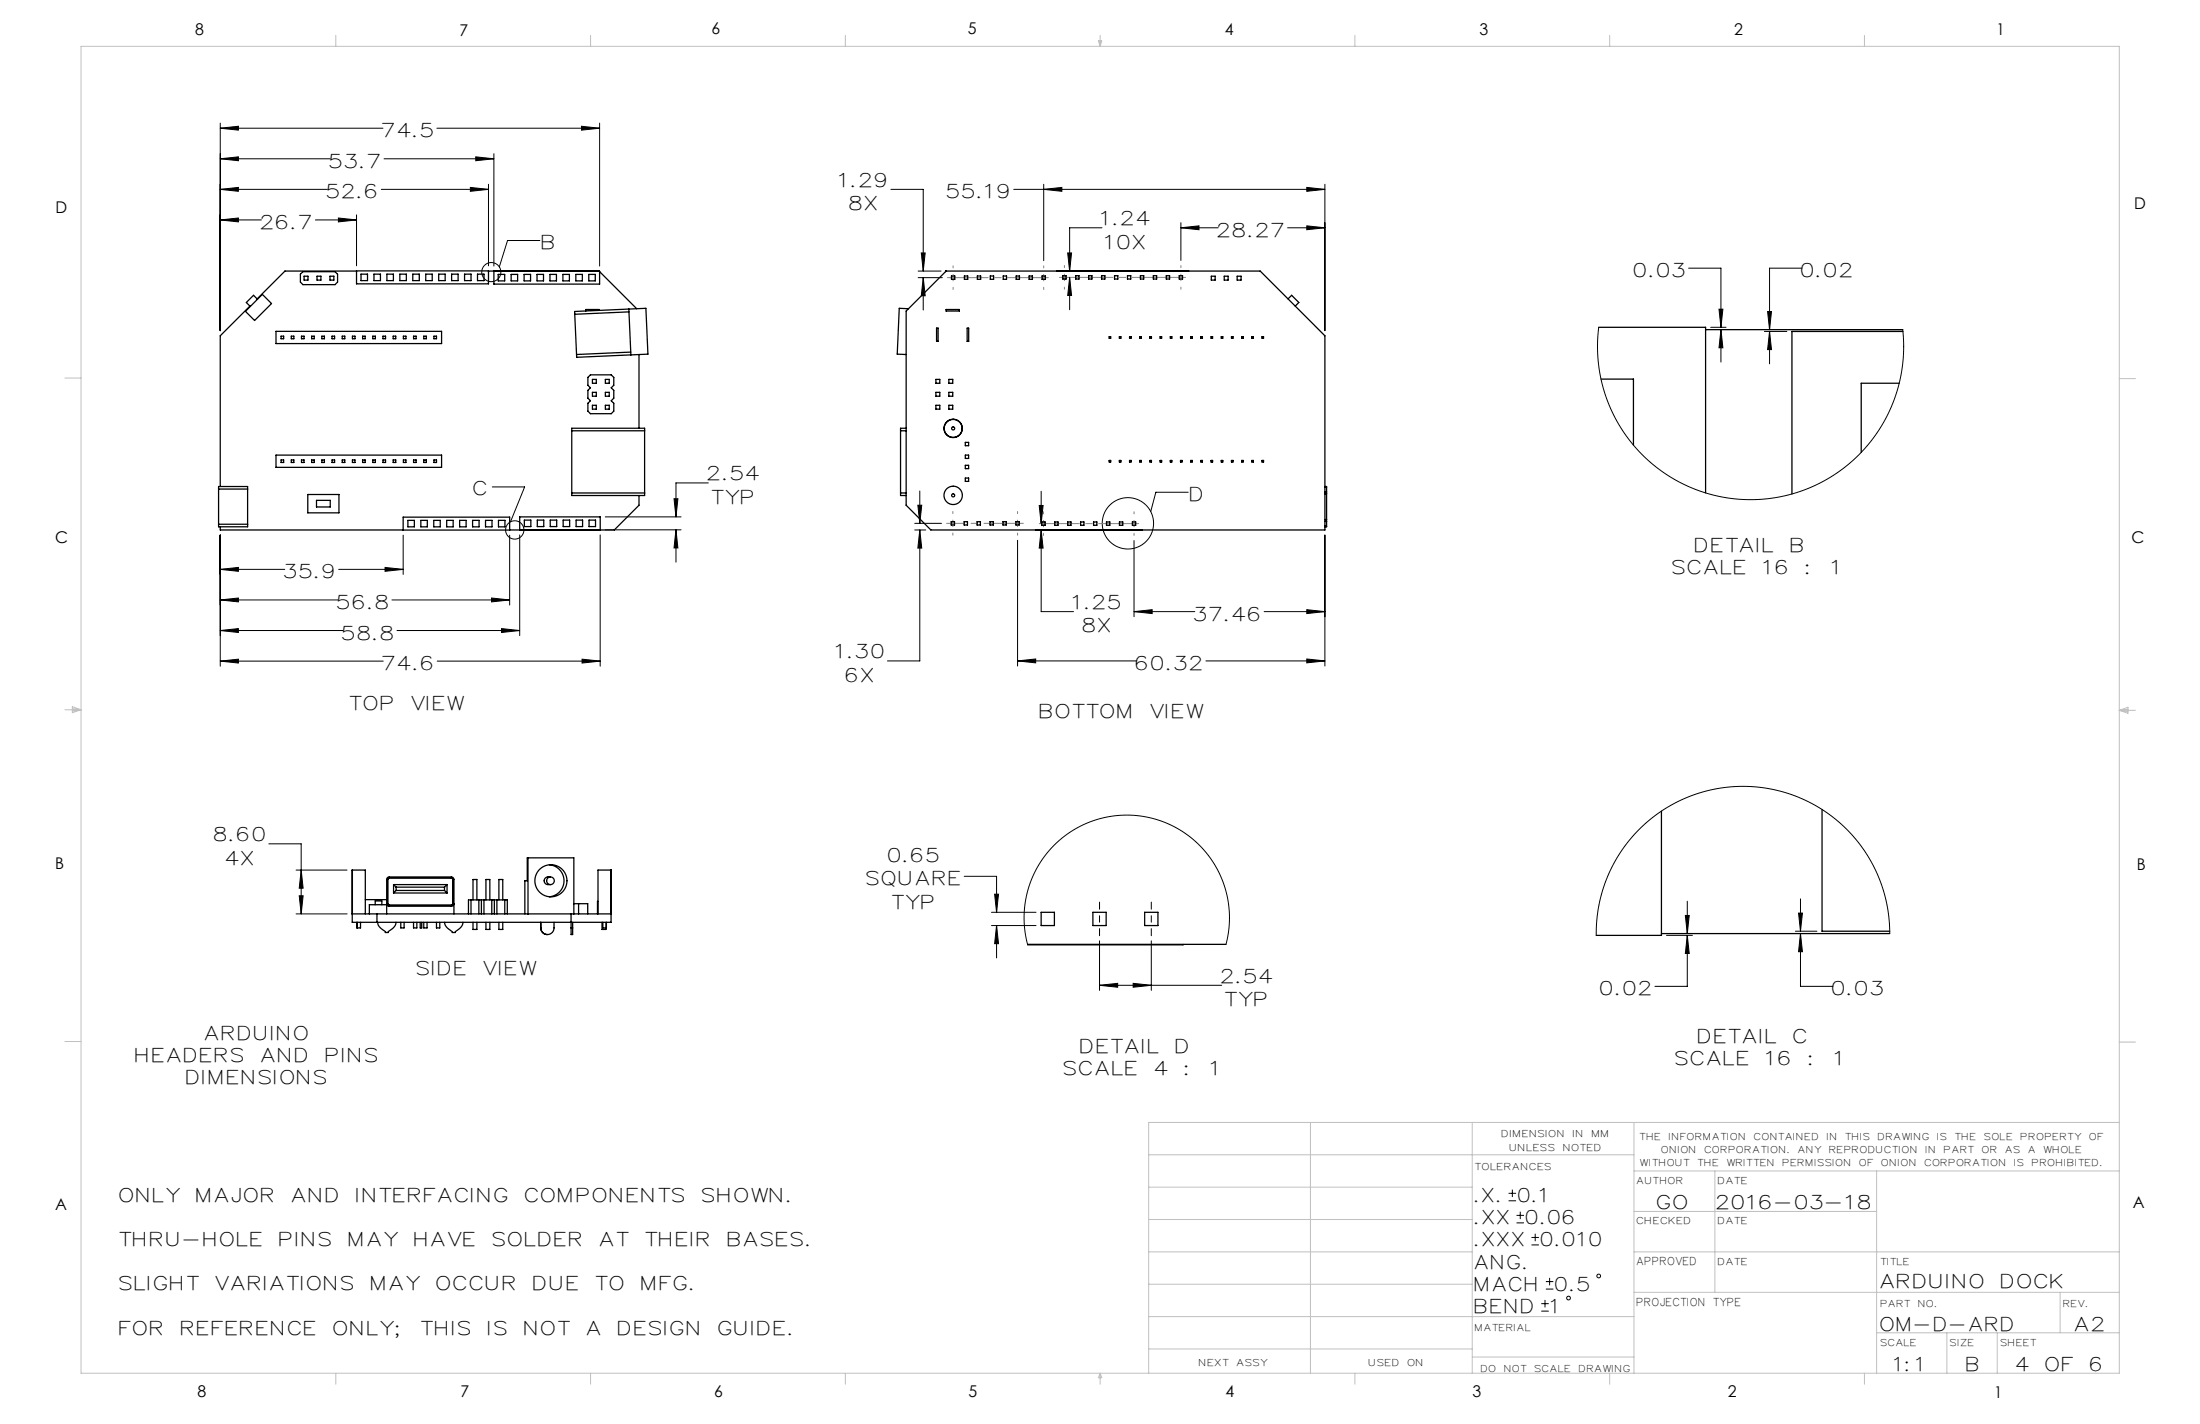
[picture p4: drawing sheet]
<svg xmlns="http://www.w3.org/2000/svg" width="432mm" height="279mm" viewBox="0 0 432 279" stroke-linecap="round" stroke-linejoin="round" font-family="sans-serif">
<g fill="none" stroke="#000" stroke-width=".2">
<path d="M43.2 37.2l3.6-.4v.7zM43.2 31.2l3.6-.4v.7zM43.2 25.2l3.6-.4v.7zM43.2 24.2v40.7M43.2 37.2h21.1M43.2 31.2h21.6M43.2 25.2h32M74.8 37.2h21.1M75.4 31.2h21.5M85.8 25.2h31.9M92.3 36.8l3.6 .4-3.6 .3zM93.4 30.8l3.5 .4-3.5 .3z"/>
<path d="M95.9 36.2v16M96.9 30.2v22M114.1 24.8l3.6 .4-3.6 .3zM117.7 24.2v28M174.9 37.2h6.3v16M199 37.2h61M204.9 37.2l3.5-.4v.7zM204.9 36.2v15M256.5 36.8l3.5 .4-3.5 .3zM260 36.2v28.7M43.2 43.2l3.6-.4v.7zM43.2 43.2h8.1"/>
<path d="M61.9 43.2h8.1M66.4 42.8l3.6 .4-3.6 .3zM70 42.2v10M106 47.2h-6.4l-1.6 5.2M180.2 54.5h4.8M180.2 53.2h4.5M180.8 49.6h.8l-.4 3.6zM181.2 54.5l.4 3.5h-.8zM181.2 54.5v6.3M209.6 49.6h.7l-.4 3.6zM209.9 54.4l.4 3.6h-.7zM209.9 54.4v6.4"/>
<path d="M216.3 44.7h-6.4v8.5M231.8 44.7l3.5-.4v.8zM231.8 43.7v7.4M231.8 44.7h7.3M252.7 44.7h7.3M256.5 44.3l3.5 .4-3.5 .4zM331.4 52.6h6.4v11.6M353.7 52.6h-6.4v12.1M313.8 64.2a30 30 0 0 0 29.6 33.8 30 30 0 0 0 30.1-33.3M335.8 64.2h3M337.4 60.7h.8l-.4 3.5zM337.8 64.7l.4 3.5h-.8z"/>
<path d="M337.8 64.7v6.3M346.3 65h4.4M346.9 61.1h.8l-.4 3.6zM347.3 65l.4 3.6h-.8zM347.3 65v6.4M96.6 95.5h6.4l-2.8 6.9M132.3 97.9h.8l-.4 3.5zM139 94.8h-6.3v6.6M180.1 99.1h.8l-.4 3.6zM180.5 96.3v6.4M204 99.2h.7l-.4 3.5zM204.3 96.4v6.3"/>
<path d="M233.2 96.6h-6.3l-1 3.8M43.2 111.7l3.6-.4v.8zM43.2 117.7l3.6-.4v.8zM43.2 105v25.7M43.2 111.7h12.7M43.2 117.7h23.1M66.5 111.7h12.6M75.6 111.3l3.5 .4-3.5 .4zM76.9 117.7h23.1M79.1 105v7.7M96.5 117.3l3.5 .4-3.5 .4zM100 105v13.7"/>
<path d="M102 105v19.7M117.8 105v25.7M118.8 101.4h14.9M118.8 104h14.9M132.7 104l.4 3.5h-.8zM132.7 104v6.3M179.5 104h2.2M179.5 102.7h5.3M180.5 104l.4 3.5h-.8zM180.5 104v25.7h-6.3M199.7 106v24.7M204.3 104l.4 3.5h-.7z"/>
<path d="M204.3 104v16h6.4M222.6 106.1v14.9M256.5 119.6l3.5 .4-3.5 .4zM260 105v25.7M43.2 123.7l3.6-.4v.8zM43.2 129.7l3.6-.4v.8zM43.2 123.7h24.1M43.2 129.7h32M77.9 123.7h24.1M85.8 129.7h32M98.4 123.3l3.6 .4-3.6 .4zM114.2 129.3l3.6 .4-3.6 .4z"/>
<path d="M199.7 129.7l3.6-.4v.8zM199.7 129.7h23.4M222.6 120l3.5-.4v.8zM222.6 120h11.9M236.7 129.7h23.3M248.1 120h11.9M256.5 129.3l3.5 .4-3.5 .4zM52.8 165.6h6.3v13.7M58.1 170.7h10M58.1 179.3h10M58.7 175.8h.8l-.4 3.5zM59.1 170.7l.4 3.6h-.8z"/>
<path d="M189.2 171.9h6.4v7.1M194.6 179h8.7M195.2 175.4h.8l-.4 3.6zM330.8 179.6h.7l-.3 3.6zM331.2 176.8v6.4M353 179.2h.8l-.4 3.5zM353.4 176.4v6.3M194.6 181.6h8.7M195.6 181.6l.4 3.6h-.8zM195.6 181.6v6.4M215.8 193.3l3.6-.4v.8zM215.8 184.6v9.7"/>
<path d="M215.8 193.3h24M222.4 192.9l3.6 .4-3.6 .4zM226 184.6v9.7M240.6 185.3l.5-2.3 .2-2.3-.1-2.2-.3-2.3-.6-2.3-.8-2.2-1.1-2-1.3-2-1.5-1.7-1.6-1.5-1.9-1.4-2-1.1-2.2-.9-2.2-.7-2.3-.3-2.4-.2-2.3 .2-2.3 .4-2.2 .7-2.2 .9-1.8 1.1-1.9 1.4-1.7 1.6-1.5 1.7-1.3 2-1.1 2.1-.8 2.1-.5 2.1-.3 2.3-.1 2.4 .2 2.3 .5 2.2M327.1 183.5h5.1M331.2 183.5l.3 3.6h-.7zM331.2 183.5v10h-6.4M352.4 182.7h4.2M353.4 183.2l.4 3.5h-.8zM353.4 183.2v10.3h6.3M370.9 183.2a28.8 28.8 0 0 0-29-28.9 28.8 28.8 0 0 0-28.6 29.2M296.1 235.6h1.5"/>
<path d="M296.1 234.1h1.5M296.8 233.4v1.5M297.7 239.9h1.4M297.7 238.5h1.4M298.4 237.7v1.5M300.6 244.3h1.5M300.6 242.8h1.5M301.3 242.1v1.4M302.5 257.3h1.5M302.5 255.8h1.5M303.2 255.1v1.4M303.4 252.9h1.5"/>
<path d="M303.4 251.5h1.5M304.1 250.7v1.5"/>
<circle cx="96.4" cy="53.4" r="1.88"/>
<circle cx="101" cy="104" r="1.8"/>
<circle cx="221.4" cy="102.7" r="5"/>
<circle cx="307.9" cy="254.7" r=".37"/>
<circle cx="313.8" cy="250.4" r=".37"/>
</g>
<path d="M215.8 183.6v-6.6M226 183.6v-6.6" fill="none" stroke="#000" stroke-width=".2" stroke-dasharray="15.2 1.3 1.3 1.3" stroke-dashoffset="13.8"/>
<path d="M187.1 52.2v4.6M204.9 52.2v4.6M208.9 52.1v4.7M231.8 52.1v4.7M187 100.4v4.6M199.7 100.4v4.6M204.8 105.1v-4.7M222.6 105.1v-4.7" fill="none" stroke="#808080" stroke-width=".2" stroke-dasharray="15.2 1.3 1.3 1.3" stroke-dashoffset="14.8"/>
<path d="M205.8 54.5h-19.8" fill="none" stroke="#808080" stroke-width=".2" stroke-dasharray="15.2 1.3 1.3 1.3" stroke-dashoffset="7.2"/>
<path d="M204 102.7h19.5" fill="none" stroke="#808080" stroke-width=".2" stroke-dasharray="15.2 1.3 1.3 1.3" stroke-dashoffset="7.4"/>
<path d="M200.8 102.7h-15" fill="none" stroke="#808080" stroke-width=".2" stroke-dasharray="15.2 1.3 1.3 1.3" stroke-dashoffset="7.5"/>
<path d="M232.7 54.4h-24.8" fill="none" stroke="#808080" stroke-width=".2" stroke-dasharray="15.2 1.3 1.3 1.3" stroke-dashoffset="4.8"/>
<g fill="none" stroke="#c0c0c0" stroke-width=".2">
<path d="M15.9 9.1h400.1v260.3h-400.1zM65.9 6.9v2.2M115.9 6.9v2.2M165.9 6.9v2.2M215.6 8h.6l-.3 1.1zM215.7 8l.2 1.1M215.9 6.9v2.2M216 8l-.1 1.1M265.9 6.9v2.2M315.9 6.9v2.2M365.9 6.9v2.2M12.7 74.2h3.2"/>
<path d="M416 74.3h3.1M12.7 139.3h3.2M14.2 139l1.7 .3M14.2 138.7l1.7 .6-1.7 .5zM15.9 139.3l-1.7 .2M416 139.4h3.1M416 139.4l1.7-.6v1.1zM416 139.4l1.7 .2M417.7 139.1l-1.7 .3M12.7 204.4h3.2M416 204.5h3.1M225.5 226.6h95.2"/>
<path d="M225.5 239.3h63.5M225.5 232.9h63.5M257.2 220.2v49.2M289 220.2v49.2M320.7 220.2v49.2M320.7 237.7h47.6M320.7 229.8h95.3M336.6 229.8v23.8M368.3 229.8v39.6M416 220.2h-190.5v49.2M225.5 258.3h95.2M225.5 245.6h63.5"/>
<path d="M225.5 252h63.5M320.7 253.6h95.3M320.7 245.6h95.3M404.3 253.6v7.9M65.9 269.4v2.2M115.9 269.4v2.2M165.9 269.4v2.2M215.9 269.4v2.2M215.9 269.4l.3 .9h-.6zM225.5 264.7h63.5M265.9 269.4v2.2M289 266.3h31.7"/>
<path d="M315.9 269.4v2.2M365.9 269.4v2.2M368.3 261.5h47.7M382.1 261.5v7.9M392 261.5v7.9"/>
</g>
<path d="M43.2 111.7l3.6-.4v.8zM75.6 111.3l3.5 .4-3.5 .4zM43.2 117.7l3.6-.4v.8zM96.5 117.3l3.5 .4-3.5 .4zM43.2 123.7l3.6-.4v.8zM98.4 123.3l3.6 .4-3.6 .4zM43.2 129.7l3.6-.4v.8zM114.2 129.3l3.6 .4-3.6 .4zM43.2 43.2l3.6-.4v.7zM66.4 42.8l3.6 .4-3.6 .3zM43.2 37.2l3.6-.4v.7zM92.3 36.8l3.6 .4-3.6 .3zM43.2 31.2l3.6-.4v.7zM93.4 30.8l3.5 .4-3.5 .3zM43.2 25.2l3.6-.4v.7zM114.1 24.8l3.6 .4-3.6 .3zM132.3 97.9h.8l-.4 3.5zM132.7 104l.4 3.5h-.8zM256.5 119.6l3.5 .4-3.5 .4zM222.6 120l3.5-.4v.8zM256.5 129.3l3.5 .4-3.5 .4zM199.7 129.7l3.6-.4v.8zM231.8 44.7l3.5-.4v.8zM256.5 44.3l3.5 .4-3.5 .4zM204.9 37.2l3.5-.4v.7zM256.5 36.8l3.5 .4-3.5 .3zM181.2 54.5l.4 3.5h-.8zM180.8 49.6h.8l-.4 3.6zM209.9 54.4l.4 3.6h-.7zM209.6 49.6h.7l-.4 3.6zM180.1 99.1h.8l-.4 3.6zM180.5 104l.4 3.5h-.8zM204 99.2h.7l-.4 3.5zM204.3 104l.4 3.5h-.7zM331.2 183.5l.3 3.6h-.7zM330.8 179.6h.7l-.3 3.6zM353.4 183.2l.4 3.5h-.8zM353 179.2h.8l-.4 3.5zM337.4 60.7h.8l-.4 3.5zM337.8 64.7l.4 3.5h-.8zM346.9 61.1h.8l-.4 3.6zM347.3 65l.4 3.6h-.8zM195.2 175.4h.8l-.4 3.6zM195.6 181.6l.4 3.6h-.8zM215.8 193.3l3.6-.4v.8zM222.4 192.9l3.6 .4-3.6 .4zM59.1 170.7l.4 3.6h-.8zM58.7 175.8h.8l-.4 3.5z" fill="#000"/>
<g fill="none" stroke="#000" stroke-width=".25">
<path d="M50.5 58.7l-.7-.8-1.5 1.5 .8 .7M51.5 57.8l1.8 1.8-3.3 3.3-1.8-1.8zM59 53.8l.5-.5h6.3l.5 .5v1.5l-.5 .5h-6.3l-.5-.5zM59.7 54.2h.7v.8h-.7zM62.2 54.2h.8v.8h-.8zM64.8 54.2h.7v.8h-.7zM70 53.2h-14.1l-5.4 5.4M70 53.2h25.9v2.5h-25.9zM70.9 53.8h1.2v1.3h-1.2zM73.4 53.8h1.3v1.3h-1.3zM75.9 53.8h1.3v1.3h-1.3zM78.5 53.8h1.3v1.3h-1.3z"/>
<path d="M81 53.8h1.3v1.3h-1.3zM83.6 53.8h1.2v1.3h-1.2zM86.1 53.8h1.3v1.3h-1.3zM88.6 53.8h1.3v1.3h-1.3zM91.2 53.8h1.3v1.3h-1.3zM93.7 53.8h1.3v1.3h-1.3zM95.9 53.2h21.8v2.5h-20.8v-2.5M97.8 53.8h1.3v1.3h-1.3zM100.3 53.8h1.3v1.3h-1.3zM102.9 53.8h1.2v1.3h-1.2zM105.4 53.8h1.3v1.3h-1.3zM107.9 53.8h1.3v1.3h-1.3z"/>
<path d="M110.5 53.8h1.3v1.3h-1.3zM113 53.8h1.3v1.3h-1.3zM115.6 53.8h1.2v1.3h-1.2zM117.6 53.2h.1M117.7 53.3l7.3 7.3M185.7 53.2l-7.8 7.8v38.1l4.8 4.9h77.3v-38.1l-12.7-12.7-61.7 .1M186.7 54.2h.7v.6h-.7zM189.3 54.2h.6v.6h-.6zM191.8 54.2h.7v.6h-.7zM194.4 54.2h.6v.6h-.6zM196.9 54.2h.7v.6h-.7zM199.4 54.2h.7v.6h-.7z"/>
<path d="M202 54.2h.6v.6h-.6zM204.5 54.2h.7v.6h-.7zM207.4 53.2h25.9M208.6 54.1h.6v.7h-.6zM211.1 54.1h.7v.7h-.7zM213.7 54.1h.6v.7h-.6zM216.2 54.1h.7v.7h-.7zM218.8 54.1h.6v.7h-.6zM221.3 54.1h.6v.7h-.6zM223.8 54.1h.7v.7h-.7zM226.4 54.1h.6v.7h-.6zM228.9 54.1h.7v.7h-.7z"/>
<path d="M231.5 54.1h.6v.7h-.6zM237.7 54.2h.8v.8h-.8zM240.3 54.2h.7v.8h-.7zM242.8 54.2h.8v.8h-.8zM252.8 58.6l.7-.7 1.4 1.5-.7 .7M49.1 60.1l-5.9 5.8v29.6M54.2 65h32.5v2.4h-32.5zM55.2 66h.5v.5h-.5zM57.2 66h.5v.5h-.5zM59.2 66h.5v.5h-.5zM61.2 66h.5v.5h-.5zM63.2 66h.5v.5h-.5z"/>
<path d="M65.2 66h.5v.5h-.5zM67.2 66h.5v.5h-.5zM69.2 66h.5v.5h-.5zM71.2 66h.5v.5h-.5zM73.2 66h.5v.5h-.5zM75.2 66h.5v.5h-.5zM77.2 66h.5v.5h-.5zM79.2 66h.5v.5h-.5zM81.2 66h.5v.5h-.5zM83.2 66h.5v.5h-.5zM85.2 66h.5v.5h-.5zM112.8 61.7l.4 7.9"/>
<path d="M112.8 61.7v-.6l14-.6 .4 9-14 .6v-.5M115.9 73.6h4.1l.5 .5v1.5l-.5 .5 .5 .5v1.5l-.5 .5 .5 .5v1.6l-.5 .5h-4.1l-.5-.5v-1.6l.5-.5-.5-.5v-1.5l.5-.5-.5-.5v-1.5zM116.3 79.5h.7v.8h-.7zM116.3 74.4h.7v.8h-.7zM116.3 77h.7v.7h-.7zM117.6 60.9v-.2h-2.6v.3M118.8 79.5h.8v.8h-.8zM118.8 74.4h.8v.8h-.8zM118.8 77h.8v.7h-.8zM123.4 60.6l.4 9M123.4 61.2l-10.6 .5M123.8 69.1l-10.6 .5"/>
<path d="M125.4 69.6v14.4M178.3 60.6l-1.8-.1-.4 9 1.8 .1M183.7 79.5h.8v.8h-.8zM183.7 77h.8v.7h-.8zM183.7 74.4h.8v.8h-.8zM183.8 64.4h.3v2.6h-.3zM185.7 60.7h2.6v.3h-2.6zM186.2 79.5h.8v.8h-.8zM186.2 77h.8v.7h-.8zM186.2 74.4h.8v.8h-.8zM189.8 64.4h.3v2.6h-.3zM217.7 66.1h.3v.3h-.3z"/>
<path d="M219.7 66.1h.3v.3h-.3zM221.7 66.1h.3v.3h-.3zM223.7 66.1h.3v.3h-.3zM225.7 66.1h.3v.3h-.3zM227.7 66.1h.3v.3h-.3zM229.7 66.1h.3v.3h-.3zM231.7 66.1h.3v.3h-.3zM233.7 66.1h.3v.3h-.3zM235.7 66.1h.3v.3h-.3zM237.7 66.1h.3v.3h-.3zM239.7 66.1h.3v.3h-.3zM241.7 66.1h.3v.3h-.3z"/>
<path d="M243.7 66.1h.3v.3h-.3zM245.7 66.1h.3v.3h-.3zM247.7 66.1h.3v.3h-.3zM313.8 64.2h21v32.5M314.2 74.4h6.4v12.9M334.8 64.7h38.7M372.8 75.2h-7.5v13.6M373.5 65h-21.8v31.9M42.9 96v-.5h5.7v.5M42.9 96h5.7M42.9 96v6.9M48.6 96v6.9"/>
<path d="M54.2 89.3h32.5v2.4h-32.5zM55.2 90.2h.5v.5h-.5zM57.2 90.2h.5v.5h-.5zM59.2 90.2h.5v.5h-.5zM60.4 97h6.1v3.6h-6.1zM61.2 90.2h.5v.5h-.5zM62.1 98.2h2.7v1.3h-2.7zM63.2 90.2h.5v.5h-.5zM65.2 90.2h.5v.5h-.5zM67.2 90.2h.5v.5h-.5zM69.2 90.2h.5v.5h-.5zM71.2 90.2h.5v.5h-.5z"/>
<path d="M73.2 90.2h.5v.5h-.5zM75.2 90.2h.5v.5h-.5zM77.2 90.2h.5v.5h-.5zM79.2 90.2h.5v.5h-.5zM81.2 90.2h.5v.5h-.5zM83.2 90.2h.5v.5h-.5zM85.2 90.2h.5v.5h-.5zM112.2 84.5v-.5h14.3v.5M112.2 96.7v.5h14.3v-.5M112.2 84.5h14.3M112.2 96.7h14.3M112.2 84.5v12.2"/>
<path d="M125.4 97.2v1.9l-4.8 4.9h-20.6M126.5 84.5v12.2M176.8 96.7v.5h1.1M176.8 84.5h1.1M176.8 96.7h1.1M176.8 84.5v12.2M177.9 84h-1.1v.5M189.5 89.3h.6v.7h-.6zM189.5 86.8h.6v.7h-.6zM189.5 91.3h.6v.7h-.6zM189.5 93.8h.6v.7h-.6zM217.7 90.3h.3v.3h-.3z"/>
<path d="M219.7 90.3h.3v.3h-.3zM221.7 90.3h.3v.3h-.3zM223.7 90.3h.3v.3h-.3zM225.7 90.3h.3v.3h-.3zM227.7 90.3h.3v.3h-.3zM229.7 90.3h.3v.3h-.3zM231.7 90.3h.3v.3h-.3zM233.7 90.3h.3v.3h-.3zM235.7 90.3h.3v.3h-.3zM237.7 90.3h.3v.3h-.3zM239.7 90.3h.3v.3h-.3zM241.7 90.3h.3v.3h-.3z"/>
<path d="M243.7 90.3h.3v.3h-.3zM245.7 90.3h.3v.3h-.3zM247.7 90.3h.3v.3h-.3zM260 95.5h.4v.1M260 96.5h.4M260 96.9h.4M260 95.6h.4M260.4 96.5v.4M260.4 95.6v.9M260.4 96.9v5M42.9 102.9v.5h5.7v-.5M42.9 102.9h5.7"/>
<path d="M43.2 103.4v.6h35.9M79.1 101.5h20.9v2.5h-20.9zM80.1 102.1h1.2v1.3h-1.2zM82.6 102.1h1.3v1.3h-1.3zM85.1 102.1h1.3v1.3h-1.3zM87.7 102.1h1.2v1.3h-1.2zM90.2 102.1h1.3v1.3h-1.3zM92.8 102.1h1.2v1.3h-1.2zM95.3 102.1h1.3v1.3h-1.3zM97.8 102.1h1.3v1.3h-1.3zM102 104v-2.6h15.8v2.6M102.9 102.1h1.3v1.2h-1.3z"/>
<path d="M105.5 102.1h1.2v1.2h-1.2zM108 102.1h1.3v1.2h-1.3zM110.5 102.1h1.3v1.2h-1.3zM113.1 102.1h1.2v1.2h-1.2zM115.6 102.1h1.3v1.2h-1.3zM186.7 102.4h.6v.6h-.6zM189.2 102.4h.7v.6h-.7zM191.8 102.4h.6v.6h-.6zM194.3 102.4h.7v.6h-.7zM196.9 102.4h.6v.6h-.6zM199.4 102.4h.6v.6h-.6zM203.2 104h20.9"/>
<path d="M204.5 102.4h.6v.7h-.6zM207 102.4h.7v.7h-.7zM209.6 102.4h.6v.7h-.6zM212.1 102.4h.6v.7h-.6zM214.6 102.4h.7v.7h-.7zM217.2 102.4h.6v.7h-.6zM219.7 102.4h.7v.7h-.7zM222.3 102.4h.6v.7h-.6zM260 101.9h.4M260 102.3h.4M260 103.2h.4M260.4 101.9v.4"/>
<path d="M260.4 103.2v.2h-.4M260.4 102.3v.9M326.1 159.1v24.4h-12.8M357.6 158.8v23.9h13.3M69.1 179.3h50.9v-8.6h-2.6v8.6M69.2 170.7v8.6M71.7 176.5h4.2M73.6 177.5v-.7h1.3v.7M74 179.3v1.7M75.9 177.3l.1 .4 .4 .1h12.2l.3-.1 .2-.4M75.9 179.3v-6.7l.1-.4 .4-.1h12.5l.2 .5v6.7M75.9 177.5h-3.4v1.8"/>
<path d="M76.2 172.4l12.5-.1 .1 .3v4.8l-.2 .2-12.3-.1-.2-.2zM77.2 173.6v1.6M77.2 173.6h10.5M77.2 173.6l.5 .5M77.2 175.2h10.5M77.7 174.1v.6M77.7 174.7l-.5 .5M77.7 174.7h9.5M77.7 174.1h9.5M87.2 174.1v.6M87.2 174.7l.5 .5M87.7 173.6l-.5 .5"/>
<path d="M87.7 173.6v1.6M91.9 179.3v-2.7h7.7v2.7M92.4 176.6v2.7M92.8 176.6v-4h.8v4M94 176.6v2.7M94.5 176.6v2.7M95 176.6v2.7M95.4 176.6v-4h.7v4M96.5 176.6v2.7M97 176.6v2.7M97.5 176.6v2.7M97.9 176.6v-4h.8v4"/>
<path d="M99.1 176.6v2.7M103 179.3v-6.5h.5v-4.5h9.1v11M103.6 168.3v11M107.8 169.7a3.2 3.2 0 0 1 2.9 3.1 3.2 3.2 0 0 1-2.9 3.2M108 172.1h-.4a.75 .75 0 0 0-.8 .7 .75 .75 0 0 0 .8 .8h.4M112.1 179.3v2.8M112.6 177.3h2.8v2M113.6 177.3v2M117.4 176.9h-.1v2.4M119.9 170.7v10.3h-50.8v-10.3h2.6v8.6M204.3 179h2.6v2.6h-2.6zM214.5 179h2.6v2.6h-2.6z"/>
<path d="M224.7 179h2.6v2.6h-2.6zM70.1 181v1.1h.7v-1.1M70.1 181v1.1M74.1 181a3.3 3.3 0 0 0 1.6 1.9l-.1 .1h.6l.2-.3a2.51 2.51 0 0 0 1.3-1.7M78.7 181v1.1h.6v-1.1M81.2 181v1.1h.6v-1.1M82.5 181v1.1h.3v-1.1M83.2 181v1.1h.6v-1.1M85.7 181v1.1h.6v-1.1M87.3 181a3.2 3.2 0 0 0 1.5 1.9l.1 .1a.4 .4 0 0 0 .6-.3l.7-.5a1.58 1.58 0 0 0 .7-1.2M92.8 181v1.4h.8v-1.4M95.4 181v1.4h.7v-1.4"/>
<path d="M97.9 181v1.4h.8v-1.4M106.1 182.1l.1 .4 .3 .5 .9 .4M106.1 181v1.1M108.7 181v1.1a1.3 1.3 0 0 1-1.3 1.3 1.3 1.3 0 0 1-1.3-1.3M112.1 182.1v1.3h.3v-1.3M112.1 182.1h.3M112.4 181v1.1M118.2 181v1.4h.7v-.3M118.3 181v1.1h.7v-1.1M119 181v1.1M201.7 185.3h38.9M232.2 185.3l-30.5 .1"/>
<path d="M326.1 183.2h44.8"/>
<circle cx="187.1" cy="97.2" r="1.8"/>
<circle cx="187.1" cy="84.1" r="1.8"/>
<circle cx="187.1" cy="97.2" r=".3"/>
<circle cx="187.1" cy="84.1" r=".3"/>
<circle cx="187.1" cy="84.1" r="1.76"/>
<circle cx="108" cy="172.8" r=".75"/>
<circle cx="108.1" cy="172.8" r="3.1"/>
</g>
<g font-size="3.7">
<text x="75.2" y="26.9">74.5</text>
<text x="64.8" y="32.9">53.7</text>
<text x="64.3" y="38.9">52.6</text>
<text x="164.9" y="36.6">1.29</text>
<text x="166.8" y="41.2">8X</text>
<text x="186" y="38.9">55.19</text>
<text x="51.3" y="44.9">26.7</text>
<text x="216.3" y="44.2">1.24</text>
<text x="239.1" y="46.5">28.27</text>
<text x="106.5" y="48.9">B</text>
<text x="217" y="48.8">10X</text>
<text x="320.8" y="54.4">0.03</text>
<text x="353.7" y="54.4">0.02</text>
<text x="139" y="94.2">2.54</text>
<text x="93.1" y="97.2">C</text>
<text x="139.9" y="98.8">TYP</text>
<text x="233.7" y="98.3">D</text>
<text x="55.9" y="113.5">35.9</text>
<text x="328.4" y="112.6">SCALE</text>
<text x="332.9" y="108.2">DETAIL</text>
<text x="346.2" y="112.6">16</text>
<text x="351.6" y="108.2">B</text>
<text x="354.5" y="112.6">:</text>
<text x="359.7" y="112.6">1</text>
<text x="66.3" y="119.5">56.8</text>
<text x="210.7" y="119.5">1.25</text>
<text x="67.3" y="125.5">58.8</text>
<text x="212.7" y="124.1">8X</text>
<text x="234.5" y="121.8">37.46</text>
<text x="75.2" y="131.5">74.6</text>
<text x="164.2" y="129.2">1.30</text>
<text x="223.1" y="131.5">60.32</text>
<text x="166.2" y="133.7">6X</text>
<text x="68.8" y="139.3">TOP</text>
<text x="80.9" y="139.3">VIEW</text>
<text x="204.2" y="141">BOTTOM</text>
<text x="226" y="141">VIEW</text>
<text x="42.2" y="165.1">8.60</text>
<text x="44.4" y="169.6">4X</text>
<text x="170.2" y="173.7">SQUARE</text>
<text x="174.4" y="169.1">0.65</text>
<text x="175.3" y="178.3">TYP</text>
<text x="81.9" y="191.4">SIDE</text>
<text x="95.1" y="191.4">VIEW</text>
<text x="239.8" y="192.8">2.54</text>
<text x="240.6" y="197.4">TYP</text>
<text x="314.2" y="195.3">0.02</text>
<text x="359.7" y="195.3">0.03</text>
<text x="26.8" y="208.4">HEADERS</text>
<text x="40.4" y="204.1">ARDUINO</text>
<text x="51.4" y="208.4">AND</text>
<text x="64.1" y="208.4">PINS</text>
<text x="212.2" y="206.6">DETAIL</text>
<text x="230.9" y="206.6">D</text>
<text x="329" y="208.9">SCALE</text>
<text x="333.4" y="204.6">DETAIL</text>
<text x="346.8" y="208.9">16</text>
<text x="352.2" y="204.6">C</text>
<text x="355.1" y="208.9">:</text>
<text x="360.3" y="208.9">1</text>
<text x="36.7" y="212.7">DIMENSIONS</text>
<text x="208.9" y="210.9">SCALE</text>
<text x="226.8" y="210.9">4</text>
<text x="232.7" y="210.9">:</text>
<text x="237.8" y="210.9">1</text>
<text x="23.6" y="235.9">ONLY</text>
<text x="38.7" y="235.9">MAJOR</text>
<text x="57.4" y="235.9">AND</text>
<text x="70.1" y="235.9">INTERFACING</text>
<text x="103.2" y="235.9">COMPONENTS</text>
<text x="138" y="235.9">SHOWN.</text>
<text x="289.6" y="235.9">.X.</text>
<text x="298.1" y="235.9">0.1</text>
<text x="325.4" y="237.1">GO</text>
<text x="337" y="237.1">2016-03-18</text>
<text x="23.6" y="244.5">THRU-HOLE</text>
<text x="55" y="244.5">PINS</text>
<text x="68.6" y="244.5">MAY</text>
<text x="81.5" y="244.5">HAVE</text>
<text x="96.9" y="244.5">SOLDER</text>
<text x="117.9" y="244.5">AT</text>
<text x="126.8" y="244.5">THEIR</text>
<text x="143" y="244.5">BASES.</text>
<text x="289.6" y="244.6">.XXX</text>
<text x="289.6" y="240.2">.XX</text>
<text x="299.6" y="240.2">0.06</text>
<text x="302.6" y="244.6">0.010</text>
<text x="289.6" y="248.9">ANG.</text>
<text x="23.6" y="253.2">SLIGHT</text>
<text x="42.5" y="253.2">VARIATIONS</text>
<text x="73" y="253.2">MAY</text>
<text x="85.8" y="253.2">OCCUR</text>
<text x="104.9" y="253.2">DUE</text>
<text x="117.1" y="253.2">TO</text>
<text x="126" y="253.2">MFG.</text>
<text x="289.6" y="257.6">BEND</text>
<text x="289.6" y="253.2">MACH</text>
<text x="304.5" y="257.6">1</text>
<text x="305.4" y="253.2">0.5</text>
<text x="369.2" y="252.8">ARDUINO</text>
<text x="392.9" y="252.8">DOCK</text>
<text x="23.6" y="261.9">FOR</text>
<text x="35.7" y="261.9">REFERENCE</text>
<text x="65.6" y="261.9">ONLY;</text>
<text x="82.8" y="261.9">THIS</text>
<text x="96" y="261.9">IS</text>
<text x="103" y="261.9">NOT</text>
<text x="115.3" y="261.9">A</text>
<text x="121.5" y="261.9">DESIGN</text>
<text x="141.1" y="261.9">GUIDE.</text>
<text x="369.2" y="261.2">OM-D-ARD</text>
<text x="407.4" y="261.2">A2</text>
<text x="371.9" y="269.1">1:1</text>
<text x="386.1" y="269.1">B</text>
<text x="395.9" y="269.1">4</text>
<text x="401.6" y="269.1">OF</text>
<text x="410.4" y="269.1">6</text>
</g>
<g font-size="3.2">
<text x="38.3" y="6.9">8</text>
<text x="90.2" y="7">7</text>
<text x="139.7" y="6.8">6</text>
<text x="190" y="6.8">5</text>
<text x="240.4" y="6.8">4</text>
<text x="290.4" y="6.9">3</text>
<text x="340.4" y="6.8">2</text>
<text x="391.9" y="6.9">1</text>
<text x="10.9" y="41.8">D</text>
<text x="418.9" y="41">D</text>
<text x="10.9" y="106.5">C</text>
<text x="418.4" y="106.6">C</text>
<text x="10.8" y="170.4">B</text>
<text x="419.4" y="170.8">B</text>
<text x="10.8" y="237.4">A</text>
<text x="418.6" y="237">A</text>
<text x="38.8" y="274.1">8</text>
<text x="90.4" y="274.1">7</text>
<text x="140.2" y="274.1">6</text>
<text x="190.1" y="274.1">5</text>
<text x="240.5" y="274.1">4</text>
<text x="289" y="274.1">3</text>
<text x="339.1" y="274.1">2</text>
<text x="391.4" y="274.4">1</text>
</g>
<g font-size="2.1">
<text x="321.3" y="248.2">APPROVED</text>
<text x="321.3" y="256.3">PROJECTION TYPE</text>
</g>
<g font-size="1.8">
<text x="294.9" y="223.2">DIMENSION</text>
<text x="296.4" y="225.8">UNLESS</text>
<text x="306.9" y="225.8">NOTED</text>
<text x="308.8" y="223.2">IN</text>
<text x="312.5" y="223.2">MM</text>
<text x="321.9" y="223.6">THE</text>
<text x="326.2" y="226.2">ONION</text>
<text x="327.7" y="223.6">INFORMATION</text>
<text x="334.7" y="226.2">CORPORATION.</text>
<text x="344.4" y="223.6">CONTAINED</text>
<text x="353" y="226.2">ANY</text>
<text x="358.7" y="223.6">IN</text>
<text x="359.1" y="226.2">REPRODUCTION</text>
<text x="362.3" y="223.6">THIS</text>
<text x="368.7" y="223.6">DRAWING</text>
<text x="378.1" y="226.2">IN</text>
<text x="380.4" y="223.6">IS</text>
<text x="381.7" y="226.2">PART</text>
<text x="383.8" y="223.6">THE</text>
<text x="389.1" y="226.2">OR</text>
<text x="389.6" y="223.6">SOLE</text>
<text x="393.7" y="226.2">AS</text>
<text x="396.7" y="223.6">PROPERTY</text>
<text x="398.2" y="226.2">A</text>
<text x="401.2" y="226.2">WHOLE</text>
<text x="410.2" y="223.6">OF</text>
<text x="289.6" y="229.5">TOLERANCES</text>
<text x="321.3" y="232.2">AUTHOR</text>
<text x="322" y="228.8">WITHOUT</text>
<text x="333.3" y="228.8">THE</text>
<text x="337.3" y="232.2">DATE</text>
<text x="339" y="228.8">WRITTEN</text>
<text x="350" y="228.8">PERMISSION</text>
<text x="365" y="228.8">OF</text>
<text x="369.4" y="228.8">ONION</text>
<text x="377.9" y="228.8">CORPORATION</text>
<text x="395.5" y="228.8">IS</text>
<text x="398.9" y="228.8">PROHIBITED.</text>
<text x="321.3" y="240.1">CHECKED</text>
<text x="337.3" y="240.1">DATE</text>
<text x="337.3" y="248.2">DATE</text>
<text x="369.2" y="248.2">TITLE</text>
<text x="369.2" y="256.4">PART</text>
<text x="376.6" y="256.4">NO.</text>
<text x="405.1" y="256.4">REV.</text>
<text x="289.6" y="261.1">MATERIAL</text>
<text x="235.4" y="268">NEXT</text>
<text x="242.8" y="268">ASSY</text>
<text x="268.8" y="268">USED</text>
<text x="276.4" y="268">ON</text>
<text x="290.8" y="269.1">DO</text>
<text x="295.3" y="269.1">NOT</text>
<text x="301.3" y="269.1">SCALE</text>
<text x="310" y="269.1">DRAWING</text>
<text x="369.2" y="264">SCALE</text>
<text x="382.8" y="264">SIZE</text>
<text x="392.8" y="264">SHEET</text>
</g>
</svg>
